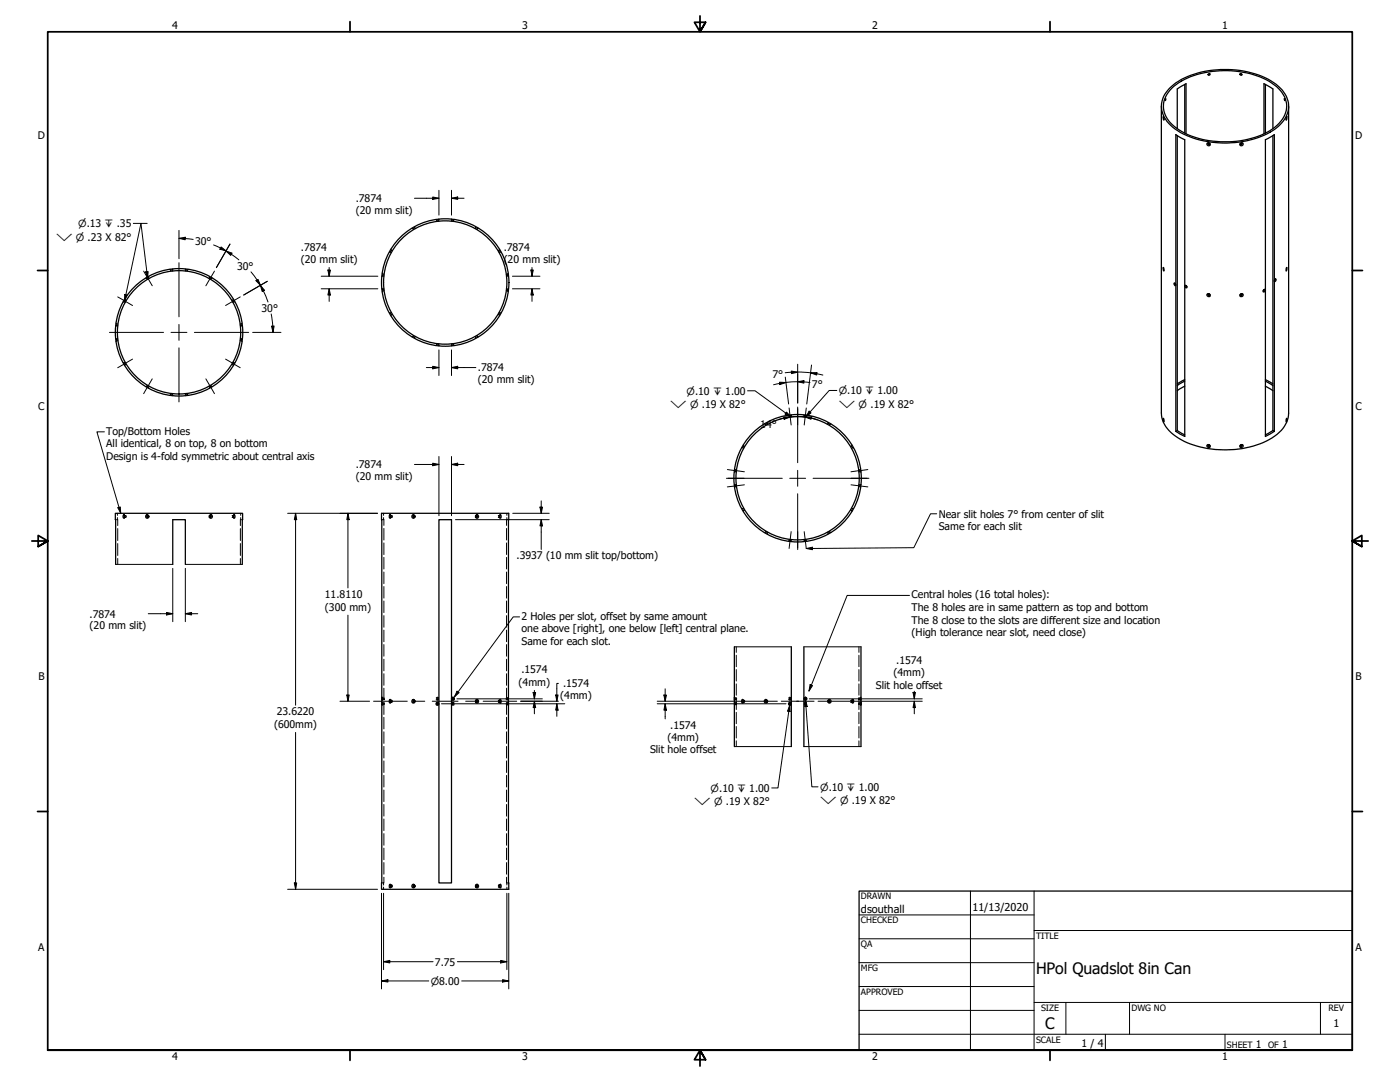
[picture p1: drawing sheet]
<svg xmlns="http://www.w3.org/2000/svg" width="559mm" height="432mm" viewBox="0 0 559 432" stroke-linecap="round" stroke-linejoin="round" font-family="sans-serif">
<!-- layer: Hidden (ANSI) -->
<g fill="none" stroke="#000" stroke-width=".4">
<path d="M156.1 99.4v.2M156.1 99.7l.1 .2M156.2 99.9l-.1 .2M156.2 99.9h.1M164.4 91.1l.1 .1M164.7 91.2h.1M164.8 91.2l.1 .2M165 91.5v.1M165 91.1l-.2 .1M165.5 90.9l-.2 .1M165.5 90.7v.2M165.5 90.9l.1 .1"/>
<path d="M165.6 90.4v.2M165.7 91.1v.1M174.1 87.6v.1M174.2 87.8l.2 .1M174.4 87.9h.2M174.4 87.9v.2M174.4 88.2v.1M174.8 87.8h.1M174.9 87.8v.1M175 87.7l-.1 .1M175 88.1v.2M175.1 87.6l.1 .2"/>
<path d="M175.2 88v.3M180.2 88v.3M180.3 87.6l-.1 .2M180.4 87.7l.1 .1M180.4 88.1v.2M180.5 87.8h.2M180.5 87.8l-.1 .1M180.8 87.9h.2M181 88.2v.1M181 87.9v.2M181.2 87.8l-.2 .1M181.4 87.6l-.1 .1"/>
<path d="M189.7 91.1v.1M189.8 90.4v.2M189.9 90.9l.2 .1M189.9 90.7v.2M189.9 90.9l-.1 .1M190.4 91.1l.2 .1M190.4 91.5v.1M190.6 91.2l-.1 .2M190.7 91.2h-.1M191 91.1l-.1 .1M199.2 99.9l.1 .2M199.2 99.9h-.1"/>
<path d="M199.3 99.7l-.1 .2M199.3 99.4v.2M49.8 119.3v.1M49.9 119.6l.1 .2M50 119.8l-.2 .2M50 119.8h.1M50.2 119.9l.2 .1M58.2 111l.1 .1M58.4 111.1h.1M58.5 111.1l.2 .2M58.7 111.4l.1 .1M58.8 111l-.3 .1"/>
<path d="M59.3 110.6v.1M59.3 110.7l-.2 .2M59.3 110.7l.1 .2M59.4 110.3v.1M59.4 111l.1 .1M67.8 107.5l.1 .1M68 107.7l.1 .1M68.1 107.8h.2M68.1 107.8v.1M68.1 108.1v.2M68.7 107.7l-.2 .1M68.7 107.7v.2"/>
<path d="M68.8 107.6l-.1 .1M68.8 108v.1M68.8 107.4l.2 .2M69 107.9v.2M74 107.9v.2M74 107.4v.2M74.1 107.6l.1 .1M74.2 108v.1M74.2 107.7l.2 .1M74.2 107.7v.2M74.6 107.8h.2M74.8 108.1l-.1 .2"/>
<path d="M74.8 107.8v.1M74.9 107.7l-.1 .1M75.1 107.5l-.1 .1M83.5 111l-.1 .1M83.6 110.6v.1M83.6 110.3v.1M83.6 110.7l.3 .2M83.6 110.7v.2M84.1 111l.2 .1M84.2 111.4l-.1 .1M84.3 111.1v.2M84.5 111.1h-.2"/>
<path d="M84.8 111l-.2 .1M92.7 119.9l-.1 .1M93 119.8l.1 .2M93 119.6v.2M93 119.8h-.2M93.1 119.3l-.1 .1M152.5 110.2h.2M152.6 109.1l.1 .1M152.7 116.3l-.1 .1M152.7 115.4l.1 .1M152.7 115.3h-.2M152.8 109.8v.2"/>
<path d="M152.8 115.5v.2M152.8 110h.1M152.8 115.5h.1M152.8 110h-.1M152.8 109.3v.1M152.8 109.4v.2M152.8 115.9v.2M152.8 109.4h.2M152.8 116.1h.2M152.8 116.1v.1M153 110.2h.2M153 115.3h.2"/>
<path d="M153.1 110h.1M153.1 115.4h.1M153.2 109.4h.1M153.3 116l-.1 .1M155.4 100.6h.1M155.6 100.6h.2M155.8 100.6h.2M156 100.3l-.2 .3M156.1 100.7l.1 .1M156.5 100l.1 .1M198.9 100l-.1 .1M199.3 100.7l-.1 .1"/>
<path d="M199.5 100.3l.1 .3M199.6 100.6h.2M199.6 100.6h-.1M199.9 100.6h.1M202.1 109.4h.1M202.1 116l.1 .1M202.2 110h.1M202.2 115.4h.1M202.2 110.2h.2M202.2 115.3h.2M202.4 109.4h.2M202.4 116.1h.2"/>
<path d="M202.4 110h.2M202.4 115.5h.2M202.6 109.4v.2M202.6 115.9v.2M202.6 116.1v.1M202.6 109.8v.2M202.6 115.5v.2M202.6 109.3v.1M202.6 110h.2M202.7 115.3h.2M202.8 115.4l-.2 .1M202.8 116.3v.1"/>
<path d="M202.8 109.1v.1M202.9 110.2h-.2M46.3 130l.1 .1M46.3 129h.1M46.4 136.2l-.1 .1M46.4 135.3l.1 .1M46.4 135.1l-.1 .2M46.5 129.2l.1 .1M46.5 129.7v.2M46.5 135.4v.2M46.5 135.4h.2M46.5 129.9l-.1 .1"/>
<path d="M46.5 129.9h.2M46.6 129.3v.2M46.6 135.8v.2M46.6 129.3h.1M46.7 136l-.2 .1M46.7 130.1h.3M46.7 135.1h.3M46.9 135.3h.1M46.9 129.9h.1M46.9 136h.2M46.9 129.3h.2M49.1 120.5h.2"/>
<path d="M49.4 120.5h.1M49.5 120.5h.2M49.7 120.2l-.2 .3M49.8 120.6l.2 .1M93.1 120.6l-.1 .1M93.2 120.2l.1 .3M93.3 120.5h.2M93.3 120.5h-.1M93.7 120.5h.1M95.8 136h.2M95.9 135.3h.2M95.9 129.9h.2"/>
<path d="M95.9 130.1h.3M95.9 135.1h.3M96 129.3h-.2M96.1 129.3h.2M96.1 136h.2M96.2 135.4h.2M96.3 129.3v.2M96.3 135.8v.2M96.3 136l.1 .1M96.3 129.7l.1 .2M96.4 129.2l-.1 .1M96.4 129.9l.1 .1"/>
<path d="M96.4 129.9h-.2M96.5 135.1l.1 .2M96.5 135.3l-.2 .3M96.5 136.2l.1 .1M96.6 129h-.1M96.6 130l-.1 .1M155.4 124.8h.1M155.6 124.9h.2M155.8 124.9l.2 .3M156 124.8l-.2 .1M156.1 125.4v.4M156.1 125.9v.1"/>
<path d="M156.2 124.7l-.1 .1M156.3 125.5l-.1 .1M156.6 125.4l-.1 .1M164.5 134.3l-.1 .1M164.8 134.2l.2 .2M164.8 134.2l-.1 .1M164.9 134.1l-.1 .1M165 133.9v.1M165.3 134.5l.2 .3M165.6 134.9v.2M165.6 134.5l-.1 .1M165.7 134.2v.2"/>
<path d="M174.1 137.8v.1M174.4 137.1v.2M174.4 137.4v.2M174.4 137.6h.2M174.4 137.6l-.2 .1M174.8 137.7l.2 .1M174.9 137.5v.2M175 137.2v.2M175.2 137.7l-.1 .2M175.2 137.2v.3M180.2 137.7l.1 .2M180.2 137.2v.3"/>
<path d="M180.4 137.2v.2M180.4 137.5l.1 .2M180.5 137.7h.2M180.5 137.7l-.1 .1M180.8 137.6l.4 .1M181 137.1v.2M181 137.4v.2M181.3 137.8l.1 .1M189.7 134.2v.2M189.8 134.9v.2M189.8 134.5l.1 .1M189.9 134.6v.2"/>
<path d="M190.1 134.5l-.2 .1M190.4 133.9v.1M190.5 134.1l.1 .1M190.6 134.2l-.2 .2M190.6 134.2l.1 .1M190.9 134.3l.1 .1M198.8 125.4l.1 .1M199.1 125.5l.1 .1M199.2 125.6l.1 .2M199.2 124.7l.1 .1M199.3 125.9v.1M199.3 125.4l-.1 .2"/>
<path d="M199.5 124.8l.1 .1M199.6 124.9l-.1 .3M199.6 124.9h.2M199.9 124.8h.1M49.1 144.7h.2M49.4 144.8h.1M49.5 144.8l.2 .2M49.7 144.7l-.2 .1M49.8 145.8v.1M49.8 145.3l.2 .2M50 145.5l-.1 .2M50 144.6l-.2 .1"/>
<path d="M50.1 145.4l-.1 .1M50.4 145.3l-.2 .1M58.2 154.2h.1M58.5 154.1l.3 .1M58.5 154.1l-.1 .1M58.7 154l-.2 .1M58.8 153.7l-.1 .2M59.1 154.4l.2 .2M59.3 154.6v.1M59.4 154.8v.1M59.4 154.4l-.1 .2M59.5 154.1l-.1 .1"/>
<path d="M67.9 157.7h-.1M68.1 157.5h.2M68.1 157.5h-.1M68.1 157v.2M68.1 157.4v.1M68.5 157.5h.2M68.7 157.5l.1 .2M68.7 157.4v.1M68.8 157.1v.1M69 157.7l-.2 .1M69 157.1v.3M74 157.7v.1"/>
<path d="M74 157.1v.3M74.2 157.1v.1M74.2 157.4v.1M74.2 157.5h.2M74.2 157.5l-.1 .2M74.6 157.5h.2M74.7 157l.1 .2M74.8 157.4v.1M74.8 157.5h.1M75 157.7h.1M83.4 154.1l.1 .1M83.6 154.8v.1"/>
<path d="M83.6 154.4v.2M83.6 154.6v.1M83.9 154.4l-.3 .2M84.1 153.7l.1 .2M84.3 154v.1M84.5 154.2h-.4M84.6 154.2h.2M92.6 145.3l.1 .1M92.8 145.4l.2 .1M93 145.5v.2M93 144.6l.1 .1M93 145.8l.1 .1"/>
<path d="M93.1 145.3l-.1 .2M93.2 144.7l.1 .1M93.5 144.8l-.3 .2M93.7 144.7h.1M296 178.8h.2M296.4 178.7h.1M296.5 178.7l.1 .1M296.6 178.4l-.1 .3M296.7 177.5l.1 .2M296.7 178.8l.2 .1M296.9 177.9v.1M296.9 178l-.2 .2"/>
<path d="M296.9 178l.1 .1M297.1 178.1l.1 .1M305.1 169.2l.1 .1M305.4 169.3l.1 .1M305.5 169.4l.1 .1M305.6 169.6l.1 .1M305.8 169.2l-.3 .2M306.2 169l-.3 .1M306.2 169l.1 .1M306.3 168.5v.2M306.3 168.8l-.1 .2M306.3 169.2l.2 .2"/>
<path d="M314.7 165.7l.1 .1M314.9 165.9l.1 .1M315 166h.2M315 166v.2M315 166.3l.1 .2M315.4 165.9h.2M315.6 165.9l.1 .2M315.7 166.2v.2M315.7 165.8l-.1 .1M315.8 165.6v.1M315.8 165.6v.3M315.8 166.1v.3"/>
<path d="M320.9 166.1v.3M321 165.7l-.1 .2M321.1 165.8v.1M321.1 165.9h.2M321.1 165.9v.2M321.1 166.2v.2M321.5 166h.3M321.7 166.3v.2M321.8 166l-.1 .2M321.8 165.9v.1M322.1 165.7l-.2 .1M330.4 169.2l-.1 .2"/>
<path d="M330.5 168.5v.2M330.5 169l.3 .1M330.5 168.8v.2M330.5 169v.1M331 169.2l.3 .2M331.1 169.6l-.1 .1M331.3 169.4l-.1 .1M331.4 169.3l-.1 .1M331.7 169.2l-.2 .1M339.6 178.1l-.1 .1M339.9 178l.1 .2M339.9 178l-.2 .1"/>
<path d="M339.9 177.9v.1M340 177.5v.2M340 178.8l-.1 .1M340.1 178.4l.2 .3M340.3 178.7h.1M340.3 178.7l-.1 .1M340.6 178.8h.1M293.2 188.3h.2M293.2 187.2l.1 .1M293.3 194.4l-.1 .1M293.3 193.5l.1 .1M293.4 193.4l-.2 .1"/>
<path d="M293.4 193.6h.2M293.4 188.1l-.1 .1M293.4 187.4l.1 .1M293.4 188.1l.2 .1M293.4 193.6l.1 .2M293.5 194l-.1 .3 .3-.1M293.5 187.5h.2M293.5 187.9l-.1 .2M293.5 187.5v.2M293.6 193.4h.3M293.6 188.3h.3M293.8 188.2h.1"/>
<path d="M293.8 193.5h.1M293.8 194.2h.2M293.8 187.5l.2 .1M342.8 194.2h.1M342.8 188.2h.2M342.8 193.5h.2M342.8 193.4h.3M342.8 188.3h.3M342.9 187.5l-.1 .1M343.1 187.5h.1M343.1 194.2l.2 .1M343.2 193.6h.1"/>
<path d="M343.2 187.5l.1 .2M343.3 187.9v.2M343.3 193.6v.2M343.3 194l-.1 .2M343.3 188.1l.1 .1M343.3 188.1l-.1 .1M343.3 187.4l-.1 .1M343.4 193.4l.1 .1M343.4 193.5l-.1 .1M343.4 194.4l.1 .1M343.5 187.2l-.1 .1M343.5 188.3h-.1"/>
<path d="M46.2 207.4h.2M46.7 207.4h.3v2.3M46.9 204.9v.8M46.9 206.6v.8M47 210.9v4.8M47 216.9v4.8M49.7 205.5v.1M49.7 206.6v.2M49.8 205.7l.2 .2M50 206.3l-.2 .3M50.2 205.7v.8M58.9 205.7h.3"/>
<path d="M58.9 206.5h.3M59.1 205.7h.1M59.1 206.5h.1M59.4 205.9v.5M83.4 206.4l.5 .1M83.8 205.7h.2M83.8 206.5h.2M83.9 205.7l-.5 .2M92.6 205.8l.4 .2-.1 .4h-.3M92.8 205.7h.1M92.8 206.5h.1M93 206.3l.1 .3"/>
<path d="M93.1 205.7l-.1 .2M93.2 206.6l.1 .2M93.3 205.5l-.1 .1M95.9 210.9v4.8M95.9 216.9v4.8M96.1 204.9v.8M96.1 206.6v.8M96.2 207.4h-.3v2.3M96.5 207.4h.2M152.4 207.4h.3M153 207.4h.2v2.3M153.1 204.9v.8"/>
<path d="M153.1 206.6v.8M153.2 210.9v4.6M153.2 216.7v4.6M155.9 205.5l.1 .1M156 206.6l-.1 .2M156 205.7l.2 .2M156 205.7h.1M156 206.5h.1M156.1 206.5l-.1 .1M156.2 206.3l-.2 .2M156.4 205.7v.8M165.2 205.7h.3"/>
<path d="M165.2 206.5h.3M165.4 205.7h.1M165.4 206.5h.1M165.7 205.9v.5M189.7 206.4l.3 .1M190 205.7l-.3 .2M190.2 205.7h.1M190.2 206.5h.1M198.9 205.8l.3 .2-.1 .4h-.2M199 205.7h.1M199 206.5h.1M199.2 206.3l.2 .3"/>
<path d="M199.4 205.7l-.2 .2M199.5 206.6v.2M199.5 205.5v.1M202.2 210.9v4.6M202.2 216.7v4.6M202.3 204.9v.8M202.3 206.6v.8M202.4 207.4h-.2v2.3M202.7 207.4h.2M296 202.9h.2M296.4 203h.1M296.5 203l.1 .3"/>
<path d="M296.6 202.9l-.1 .1M296.7 203.5l.2 .2M296.8 204l-.1 .2M296.9 203.7v.2M296.9 202.8l-.2 .1M297 203.6l-.1 .1M297.2 203.5l-.1 .1M305.1 212.5h.1M305.5 212.3l.3 .2M305.5 212.3l-.1 .1M305.6 212.2l-.1 .1M305.7 212l-.1 .1"/>
<path d="M305.9 212.6l.3 .1M306.2 212.7l.1 .2M306.3 213v.2M306.3 212.6l-.1 .1M306.5 212.3l-.2 .2M314.8 215.9l-.1 .1M315 215.7h.2M315 215.7l-.1 .1M315 215.6v.1M315.1 215.3l-.1 .1M315.4 215.8h.2M315.6 215.8l.1 .1"/>
<path d="M315.7 215.3v.2M315.7 215.6l-.1 .2M315.8 215.9v.1M315.8 215.3v.3M320.9 215.9l.1 .1M320.9 215.3v.3M321.1 215.3v.2M321.1 215.8h.2M321.1 215.8v.1M321.1 215.6v.2M321.5 215.7h.3M321.7 215.3v.1"/>
<path d="M321.7 215.6l.1 .1M321.8 215.7v.1M321.9 215.9l.2 .1M330.3 212.3l.1 .2M330.5 212.6v.1M330.5 212.7v.2M330.5 213v.2M330.8 212.6l-.3 .1M331 212l.1 .1M331.2 212.2l.1 .1M331.3 212.3l-.3 .2M331.3 212.3l.1 .1"/>
<path d="M331.5 212.5h.2M339.5 203.5l.1 .1M339.7 203.6l.2 .1M339.9 203.7v.2M339.9 202.8l.1 .1M340 203.5l-.1 .2M340 204v.2M340.2 202.9l.1 .1M340.3 203l-.2 .3M340.3 203h.1M340.6 202.9h.1M47 222.9v2.3"/>
<path d="M95.9 222.9v2.3M153.2 222.4v4.7M153.2 228.3v4.6M153.2 234.1v4.6M153.2 239.8v4.7M202.2 222.4v4.7M202.2 228.3v4.6M202.2 234.1v4.6M202.2 239.8v4.7M153.2 245.7v4.6M153.2 251.5v4.6M153.2 257.2v4.7"/>
<path d="M202.2 245.7v4.6M202.2 251.5v4.6M202.2 257.2v4.7M293.9 258.1v2.2M342.8 258.1v2.2M152.5 278.3l.1 .1M152.6 279.3l-.1 .2M152.7 278.4l.1 .2M152.8 278.8v.4M152.8 278.6h.2M152.8 279.2h.2M152.8 279.1l-.1 .2"/>
<path d="M153.1 278.6l.1 .5M153.1 279.2h.2M153.2 263.1v4.6M153.2 268.9v4.6M153.2 274.6v4.7M155.9 279.3h.1M156 279.5l.2 .2M156 279.5h.1M156.3 279.6l.3 .1-.1 .5h-.2M156.3 279.5h.1M165.2 279.5h.3M165.4 279.5h.1"/>
<path d="M165.7 279.7v.4M174.1 278.6l.5-.3 .5 .3M174.1 279.1l.5 .4 .5-.4M174.4 278.7l.2 .5M174.6 279.2h.1M174.6 278.6h.1M174.9 278.7l-.3 .5M174.9 278.6h-.2a.31 .31 0 0 0-.3 .4 .31 .31 0 0 0 .5 .1M180.5 279l.3 .2M180.8 278.6l-.3 .1M190 279.5l-.3 .2M190.2 279.5h.1"/>
<path d="M198.9 279.6l.3 .1-.1 .5h-.2M199 279.5h.1M199.3 279.5l-.1 .2M199.5 279.3h.1M202.1 279.2h.1M202.2 263.1v4.6M202.2 268.9v4.6M202.2 274.6v4.7M202.2 278.6l-.1 .5M202.4 279.2h.2M202.6 278.8v.4M202.6 279.1l.1 .2"/>
<path d="M202.7 278.4l-.3 .2M202.8 279.1l.1 .4v-.4M202.8 279.3l.1 .2M202.9 278.3l-.1 .4M202.9 278.3v.4M202.9 278.3l-.1 .1M293.2 278.3l.1 .1M293.4 278.4l.2 .2M293.5 278.8l.1 .4M293.5 279.1l-.3 .4M293.8 278.6l.1 .5M293.8 279.2h.1"/>
<path d="M293.9 261.5v4.6M293.9 267.2v4.6M293.9 272.9v4.5M293.9 278.6v4.5M296.5 279.3h.1M296.7 279.5h.1M296.8 279.5l.1 .2M296.9 279.6l.3 .1v.5h-.3M296.9 279.5h.2M305.9 279.5h.2M305.9 279.5h.3M306.4 279.7v.4"/>
<path d="M314.8 278.6l.5-.3 .5 .3M314.8 279.1l.5 .4 .5-.4M315.1 278.7l.2 .5M315.3 279.2h.1M315.3 278.6h.1M315.5 278.6a.32 .32 0 0 0-.4 .3 .32 .32 0 0 0 .3 .3l.1-.1M315.6 278.7l-.3 .5M321.1 279l.3 .2M321.4 278.6l-.3 .1M330.7 279.5h.2M330.8 279.5l-.4 .2M339.5 279.6l.4 .2-.1 .4h-.3"/>
<path d="M339.7 279.5h.1M339.9 279.5h.1M340 279.5h.1M340.1 279.5l-.2 .2M340.2 279.3h-.1M342.8 278.6h.2M342.8 279.2h.2M342.8 279.1v-.5v4.5M342.8 261.5v4.6M342.8 267.2v4.6M342.8 272.9v4.5M343.2 278.8l-.1 .4"/>
<path d="M343.3 279.1v.2M343.3 278.4l-.2 .2M343.5 279.3l.1 .2M343.5 279.1l.1 .4 .1-.4M343.6 278.3l-.1 .4M343.6 278.3l.1 .4M343.6 278.3l-.1 .1M152.4 280.7l.1-.4 .1 .4M152.4 281.1l.1 .3 .1-.3M152.5 280.3l.1 .1M152.6 281.4h-.1M152.7 280.5h.1"/>
<path d="M152.8 280.5v.5M152.8 280.5h.2M152.8 281.2h.2M152.8 281.2h-.1M153.1 280.5l.1 4.6M153.1 281.2h.2M153.2 286.3v4.6M153.2 292v4.7M153.2 297.9v4.6M153.3 280.7v.4M156 280.4l-.1 .1M156 280.3h.1"/>
<path d="M156.1 280.2l-.1 .1M156.2 280l-.2 .3M156.3 280.3h.1M165.4 280.3h.1M165.5 280.2l-.3 .1M174.6 280.5l.2 .1M174.8 281.1l-.2 .1M174.9 280.7v.4M180.3 280.6l.5-.3 .5 .3M180.3 281.2l.3 .2 .7-.2M180.7 280.5h.1M180.7 281.2h.1"/>
<path d="M180.8 280.5l.2 .6M180.8 280.5l-.3 .6M180.8 280.6a.3 .3 0 0 0-.4 .2 .3 .3 0 0 0 .3 .4l.1-.1M189.7 280.1l.3 .2M190.2 280.3h.1M199 280.3h.1M199.2 280l.2 .3M199.3 280.2l.1 .1M199.3 280.3h.1M199.5 280.4v.1M202.1 280.7v.4M202.1 281.2h.1"/>
<path d="M202.2 286.3v4.6M202.2 292v4.7M202.2 297.9v4.6M202.2 280.5v4.6M202.4 281.2h.3M202.4 280.5h.2M202.6 280.5v.5M202.7 280.5h-.1M202.8 281.4h.1M202.9 280.3l-.1 .1M293.1 281.1v.3l.1-.3M293.2 280.3l-.1 .4"/>
<path d="M293.2 280.3v.4M293.2 280.3l.1 .1M293.3 281.4h-.1M293.4 280.5h.1M293.5 280.5v.5M293.5 280.5h.1M293.6 281.2h-.2M293.8 280.5h.1M293.8 281.2h.1M293.9 284.3v4.5M293.9 289.9v4.6M293.9 295.7v2.2"/>
<path d="M294 280.7v.4M296.6 280.4l-.1 .1M296.9 280l-.1 .2M296.9 280.3h.2M305.9 280.3h.2M306.2 280.2l-.3 .1M315.4 280.5l.1 .1M315.5 281.1l-.1 .1M315.7 280.7v.4M321 280.6l.5-.3 .4 .3M321 281.2l.2 .2 .7-.2M321.2 281.1l.2-.6 .3 .6"/>
<path d="M321.5 280.6a.31 .31 0 0 0-.4 .3 .31 .31 0 0 0 .4 .3v-.1M330.4 280.1l.4 .2M330.7 280.3h.2M339.7 280.3h.1M339.9 280l.2 .3M339.9 280.3h.1M340 280.2v.1M340.1 280.4l.1 .1M342.8 280.7v.4M342.8 280.5h.2M342.8 281.2h.2M342.8 284.3v4.5"/>
<path d="M342.8 289.9v4.6M342.8 295.7v2.2M343.1 280.5h.2M343.1 281.2h.2M343.3 280.5l-.1 .5M343.3 280.5h.1M343.5 281.4h.1M343.6 280.3l-.1 .1M153.2 303.7v4.6M153.2 309.4v4.7M153.2 315.3v4.6M202.2 303.7v4.6"/>
<path d="M202.2 309.4v4.7M202.2 315.3v4.6M153.2 321.1v4.6M153.2 326.8v4.7M153.2 332.7v4.6M153.2 338.5v4.6M202.2 321.1v4.6M202.2 326.8v4.7M202.2 332.7v4.6M202.2 338.5v4.6M152.4 352.4h.3M153.1 352.4v.8"/>
<path d="M153.1 354v.9M153.2 350.1v2.3h-.2M153.2 344.2v4.7M155.9 353l.1 .1M156 353.2l.2 .2M156 353.2h.1M156 353.2l.1 .1M156.1 353.9l-.2 .4M156.2 353.8l-.1 .2M156.3 353.3l.3 .1-.3 .5M156.3 353.2h.1M156.3 354h.1"/>
<path d="M165.2 354h.3M165.2 353.2h.1M165.3 353.3h.2M165.4 353.2h.1M165.4 354h.1M165.7 353.4v.4M189.7 353.8l.3 .2M190 353.2h.1M190.1 353.3l-.4 .1M190.2 353.2h.1M190.2 354h.1M198.9 353.3l.3 .1-.3 .5"/>
<path d="M199 353.2h.1M199 354h.1M199.2 353.8l.2 .2M199.3 353.9l.1 .2M199.3 353.2h.1M199.3 354h.1M199.4 353.2l-.2 .2M199.4 353.2l-.1 .1M199.5 354.1v.2M199.5 353v.1M202.2 350.1v2.3h.2M202.2 344.2v4.7"/>
<path d="M202.3 352.4v.8M202.3 354v.9M202.7 352.4h.2"/>
</g>
<!-- layer: Visible (ANSI) -->
<g fill="none" stroke="#000" stroke-width=".51">
<path d="M465.1 39.5l.2-.1-.2 .7zM466.7 35.3a31.2 31.2 0 0 1 22.1-7.6 31 31 0 0 1 22.9 8.2 9.8 9.8 0 0 1-1.7 14.8 36.8 36.8 0 0 1-29.4 5.6 23.2 23.2 0 0 1-15.9-9.5 9.4 9.4 0 0 1 2-11.5zM467.7 35.2a32.6 32.6 0 0 1 23.8-6.9 28.2 28.2 0 0 1 19.6 7.9 9.3 9.3 0 0 1-1.3 13.8 32.4 32.4 0 0 1-22.6 6.6 28.6 28.6 0 0 1-20.7-8.4 9.3 9.3 0 0 1 1.2-13zM472.9 33.7v19.4M482.9 29.4l-.2 .3h-.5M495 29.4l.2 .3h.5M505.1 33.7v19.4M512.6 39.4l.2 .7zM463.5 42.4v122.4a12.6 12.6 0 0 0 7.8 10.6 39.6 39.6 0 0 0 36.4-.6 12.2 12.2 0 0 0 6.6-10v-122.4M464.3 46.5l.3 1.4zM469.3 53.7l3.6 2.1v118.4l-3.6-2.1zM469.9 51.4v-15.9l3.5-2.1v20"/>
<path d="M469.9 54.1v117.7M482.2 57.1l.3 .4 .4-.1M495.7 57.1l-.2 .4-.5-.1M505.1 55.8l3.5-2.1v118.4l-3.5 2.1zM508.1 51.4v-15.9l-3.6-2.1v20M508.1 54.1v117.7M513.5 46.5l.2 .9-.3 .5zM464.3 106.7l.3 1.4zM468.7 113h.1a.53 .53 0 0 1 .5 .4 .53 .53 0 0 1-.4 .6zM469.1 113.1l.2 .6M472.9 114a.51 .51 0 0 1 .7 .2 .51 .51 0 0 1-.3 .7zM473.5 114l-.1 .4h.4"/>
<path d="M482.2 117.3l.7 .4M495.7 117.3l-.7 .4M504.3 115.8l.5-.3a.49 .49 0 0 1 .1 .8 .49 .49 0 0 1-.8-.1zM504.5 115.6l.1 .4h-.4M508.9 111.4l-.3 .6M509 111.4l.1-.1a.57 .57 0 0 1 .1 .7 .57 .57 0 0 1-.6 .3zM513.6 106.7l.1 .9-.4 .5zM472.9 152.1l-3 1.8M472.9 151.5l-3 1.7M472.9 154.1l-3 1.8M505.1 152.1l3 1.8M505.1 151.5l3 1.7"/>
<path d="M505.1 154.1l3 1.8M464.3 166.9l.3 1.4zM469.9 171.8l3 1.7M469.9 171.8l-.6 .3M482.2 177.5l.7 .4M495.7 177.5l-.7 .4M508.1 171.8l-3 1.7M508.1 171.8l.5 .3M513.6 166.9l.1 .9-.4 .5zM49.3 205.5a.66 .66 0 0 1 .6 .6 .66 .66 0 0 1-.4 .7l-.4-.7zM49.8 205.7l-.3 .4 .3 .4M59.1 205.7l-.3 .3 .3 .5"/>
<path d="M83.9 205.7l.2 .4-.2 .4M93.2 205.7v.8M93.3 205.5a.66 .66 0 0 1 .6 .6 .66 .66 0 0 1-.4 .7l-.4-.4zM152.3 204.9h50.8v150h-50.8zM155.5 205.5a.57 .57 0 0 1 .6 .6 .57 .57 0 0 1-.6 .6zM156 205.7v.8M165.3 205.7l-.3 .3 .3 .5M175.2 207.4h5v145h-5zM190.1 205.7l.3 .4-.3 .4M199.4 205.7v.8M199.5 205.5a.66 .66 0 0 1 .6 .6 .66 .66 0 0 1-.4 .7l-.4-.6zM46.2 225.2l-.2-20.3h50.8l-.1 20.3"/>
<path d="M69 225.2v-17.8h5v17.8M293.1 258.1v39.8M315.8 258.1v39.8M320.9 258.1v39.8M343.7 258.1v39.8M152.5 278.3v1.2zM155.6 279.2a.64 .64 0 0 1 .5 .7 .64 .64 0 0 1-.6 .6zM156 279.5v.8M165.3 279.5l-.3 .2 .3 .6M180.7 278.6l.3 .2-.3 .4M190.1 279.5l.3 .3-.3 .5M199.4 279.5v.8"/>
<path d="M199.6 279.2a.66 .66 0 0 1 .4 .7 .66 .66 0 0 1-.5 .6l-.2-.8zM293.2 278.3v1.2zM296.2 279.2a.64 .64 0 0 1 .5 .7 .64 .64 0 0 1-.5 .6zM296.7 279.5v.8M305.9 279.5l-.2 .3 .2 .5M321.4 278.6a.32 .32 0 0 1 .3 .3 .32 .32 0 0 1-.3 .3M330.8 279.5l.2 .2-.2 .6M340.1 279.5v.8M340.2 279.2a.64 .64 0 0 1 .5 .7 .64 .64 0 0 1-.5 .6l-.2-.7zM174.7 280.5a.32 .32 0 0 0-.3 .4 .32 .32 0 0 0 .3 .3M202.9 280.3v1.1zM315.3 280.5l.2 .6-.3 .1-.2-.3 .3-.4-.2 .2 .2 .5"/>
<path d="M343.6 280.3l-.1 1.1zM155.6 352.9a.64 .64 0 0 1 .5 .7 .64 .64 0 0 1-.6 .6zM156 353.2v.8M165.3 353.3l-.3 .2 .3 .5M190.1 353.3l.3 .3-.3 .4M199.4 353.2v.8M199.6 352.9a.72 .72 0 0 1 .4 .7 .72 .72 0 0 1-.4 .7l-.3-.5z"/>
<circle cx="482.6" cy="29.7" r=".37"/>
<circle cx="495.3" cy="29.7" r=".39"/>
<circle cx="482.4" cy="57.4" r=".36"/>
<circle cx="482.5" cy="57.7" r=".64"/>
<circle cx="495.4" cy="57.4" r=".33"/>
<circle cx="495.5" cy="57.7" r=".64"/>
<circle cx="177.7" cy="112.7" r="25.4"/>
<circle cx="177.7" cy="112.7" r="24.6"/>
<circle cx="482.5" cy="117.9" r=".64"/>
<circle cx="482.5" cy="117.7" r=".37"/>
<circle cx="495.4" cy="117.6" r=".33"/>
<circle cx="495.5" cy="117.9" r=".66"/>
<circle cx="71.5" cy="132.6" r="25.4"/>
<circle cx="71.5" cy="132.6" r="24.6"/>
<circle cx="482.5" cy="178.1" r=".64"/>
<circle cx="482.5" cy="177.9" r=".37"/>
<circle cx="495.4" cy="177.8" r=".35"/>
<circle cx="495.5" cy="178.1" r=".66"/>
<circle cx="318.4" cy="190.9" r="24.6"/>
<circle cx="318.4" cy="190.8" r="25.4"/>
<circle cx="58.7" cy="206.1" r=".65"/>
<circle cx="59" cy="206.1" r=".38"/>
<circle cx="84" cy="206.1" r=".38"/>
<circle cx="84.1" cy="206.1" r=".65"/>
<circle cx="165" cy="206.1" r=".65"/>
<circle cx="165.2" cy="206.1" r=".38"/>
<circle cx="190.2" cy="206.1" r=".38"/>
<circle cx="190.4" cy="206.1" r=".65"/>
<circle cx="165" cy="279.8" r=".68"/>
<circle cx="165.2" cy="279.9" r=".39"/>
<circle cx="180.7" cy="278.9" r=".3"/>
<circle cx="180.8" cy="278.8" r=".59"/>
<circle cx="190.2" cy="279.8" r=".39"/>
<circle cx="190.4" cy="279.8" r=".68"/>
<circle cx="305.7" cy="279.8" r=".68"/>
<circle cx="305.8" cy="279.8" r=".39"/>
<circle cx="321.4" cy="278.9" r=".32"/>
<circle cx="321.5" cy="278.8" r=".59"/>
<circle cx="330.9" cy="279.9" r=".39"/>
<circle cx="331.1" cy="279.8" r=".68"/>
<circle cx="174.6" cy="280.9" r=".59"/>
<circle cx="174.7" cy="280.8" r=".3"/>
<circle cx="315.3" cy="280.9" r=".58"/>
<circle cx="165" cy="353.6" r=".65"/>
<circle cx="165.2" cy="353.6" r=".41"/>
<circle cx="190.2" cy="353.6" r=".41"/>
<circle cx="190.4" cy="353.6" r=".65"/>
</g>
<!-- layer: Hidden (ANSI) -->
<g fill="#000">
<circle cx="321.4" cy="279.2" r=".19"/>
<circle cx="321.4" cy="278.6" r=".19"/>
<circle cx="321.4" cy="280.5" r=".19"/>
<circle cx="321.4" cy="281.2" r=".19"/>
</g>
<!-- layer: Visible Narrow (ANSI) -->
<path d="M46.2 225.2h22.8M74 225.2h22.7M293.1 258.1h22.7M320.9 258.1h22.8M293.1 297.9h22.7M320.9 297.9h22.8" fill="none" stroke="#000" stroke-width=".4"/>
<!-- layer: Border (ANSI) -->
<g fill="none" stroke="#000" stroke-width=".7">
<path d="M139.7 8.6v4.1M279.4 6.3v6.4l-2.2-3.8h4.4l-2.2 3.8 2.2-3.8M419.1 8.6v4.1M15 107.9h4M539.8 107.9h4M12.7 215.9h6.3l-3.8-2.2v4.4l3.8-2.2-3.8 2.2M546.1 215.9h-6.3l3.8-2.2v4.4l-3.8-2.2 3.8 2.2M15 323.8h4M539.8 323.8h4M19 419.1v-406.4h520.8v406.4h-520.8h520.8M139.7 419.1v4.1M419.1 419.1v4.1"/>
<path d="M281.6 422.9l-2.2-3.8 2.2 3.8h-4.4l2.2-3.8v6.3"/>
</g>
<!-- layer: Title (ANSI) -->
<g fill="none" stroke="#000" stroke-width=".4">
<path d="M387.3 355.6v63.5M412.7 355.6v63.5M342.9 365.1h69.8M342.9 374.6h69.8M412.7 371.3h127.1M342.9 384.2h69.8M342.9 393.7h69.8M342.9 412.7h196.9M342.9 403.2h69.8M412.7 400h127.1M425.4 400v12.7M441.2 412.7v6.4"/>
<path d="M450.8 400v12.7M488.9 412.7v6.4M527 400v12.7"/>
</g>
<path d="M342.9 355.6h196.9v63.5h-196.9z" fill="none" stroke="#000" stroke-width=".51"/>
<!-- layer: Centerline (ANSI) -->
<g fill="none" stroke="#000" stroke-width=".4">
<path d="M47 118.5l5.9 3.4M57.3 108.2l3.5 5.8M85.6 108.2l-3.4 5.8M95.9 118.5l-5.9 3.4M52.9 143.3l-5.9 3.4M60.8 151.2l-3.5 5.9M82.2 151.2l3.4 5.9M90 143.3l5.9 3.4M315 162.8l.8 6.8M318.4 162.4v7.1M321.8 162.8l-.8 6.8M289.9 190.9h7.2"/>
<path d="M290.3 187.4l6.8 .9M297.1 193.5l-6.8 .8M339.7 193.5l6.7 .8M339.7 190.9h7.1M346.4 187.4l-6.7 .9M315.8 212.2l-.8 6.7M318.4 212.2v7.1M321 212.2l.8 6.7M149.1 279.8h13.5M165.5 279.8h4M172.5 279.8h10.3M185.9 279.8h3.9"/>
<path d="M192.8 279.8h13.4M311.8 279.8h7M317.9 279.8h7"/>
</g>
<!-- layer: Center Mark (ANSI) -->
<path d="M71.4 104.8v21.6M43.7 132.7h21.6M68.3 132.7h6.3M71.4 129.5v6.3M71.4 138.8v21.6M77.6 132.7h21.7M318.4 163.1v21.6M290.6 190.9h21.6M315.2 190.9h6.4M318.4 187.7v6.4M318.4 197v21.6M324.5 190.9h21.6" fill="none" stroke="#000" stroke-width=".4"/>
<!-- layer: Dimension (ANSI) -->
<g fill="none" stroke="#000" stroke-width=".4">
<path d="M165.4 79.1h9.8M172.7 78.6l2.5 .5-2.5 .5zM175.2 75.9v10M180.2 79.1l2.5-.5v1zM180.2 79.1h5M180.2 75.9v10M71.4 95.1l2.6-.4-.1 1zM71.4 95.1l5.7 .4M71.4 91.9v11.4M85.3 97.7l4.9 2.4 5.2 3.6M88.3 98.6l1.9 1.5-2.4-.7zM91.8 97.4l-5.4 9.4"/>
<path d="M90.2 100.1l2.4 .9-.5 .9zM100.2 108.5l3.7 5.4 3.1 6.6M102.2 112l.8-.5 .9 2.4zM103.9 113.9l1.6 1.9-.9 .5zM106.7 112.3l-9.4 5.4M128.2 110.2h22.6M128.2 115.3h22.6M130.9 107.8h1l-.5 2.4zM131.4 115.3l.5 2.4h-1zM131.4 106.7v3.5M131.4 115.3v5M204.5 110.2h11"/>
<path d="M204.5 115.3h11M211.9 107.8h1l-.6 2.4zM212.3 115.3l.6 2.4h-1zM212.3 106.7v3.5M212.3 115.3v5M100.8 132.7h11.3M108.2 125.3l.8 7.4M108.4 130.2l1-.1-.4 2.6zM175.2 139.6v10.3M180.2 139.6v10.3M170.2 146.7h5M172.7 146.2l2.5 .5-2.5 .5z"/>
<path d="M180.2 146.7l2.5-.5v1zM180.2 146.7h9.7M311.1 152.5l2.6 .2-2.4 .8zM311.2 153l-2.4 .6M313.4 150.5l1.4 10.7M313.7 152.7l-2.5 .3M315.8 148.1l2.6 .4-2.5 .6zM318.4 152.3l-4.7 .3M318.4 148.5l5.1 .3 4.9 .9M318.4 148.5l-5 .3M318.4 152.3l2.5-.4v1zM318.4 145.4v15.4"/>
<path d="M318.4 152.3l2.5 .1M320.9 152.4l2.4 .3M323.5 148.8l2.6-.1-.2 1zM323.9 145.7l-1.9 15.5M312.8 166.4h2.6l-2.4 .9zM315.4 166.4h6M315.4 166.4l-4.6 1M321.4 166.4h2.5l-.2 .9zM321.4 166.4l4.8 1.1M165.4 185.4h9.8M172.7 184.8l2.5 .6-2.5 .5zM175.2 182.2v23.6"/>
<path d="M180.2 185.4l2.5-.6v1.1zM180.2 182.2v23.6M180.2 185.4h5M216 199.9v5M114.8 204.9h35.9M118 204.9l.4 2.5h-.9zM118 204.9v76.5M138.9 204.9l.5 2.5h-1zM138.9 204.9v29.7M181.8 207.4h37.4M204.7 204.9h14.5M215.5 202.4h1l-.5 2.5z"/>
<path d="M216 207.4l.5 2.5h-1zM216 207.4v11.9M69 226.8v21.3M74 226.8v21.3M59.2 244.9h9.8M66.5 244.4l2.5 .5-2.5 .5zM74 244.9l2.5-.5v1zM74 244.9h4.9M138.9 245.5v34.3M135.7 279.8h11.8M138.4 277.4h1l-.5 2.4zM182.4 278.9h34.1"/>
<path d="M207.8 279.8h15.1M212.8 276.4h1l-.5 2.5zM213.3 279.8l.5 2.6h-1zM213.3 275.5v3.4M213.3 279.8v5.1M221.8 277.4h1l-.6 2.4zM222.9 272.7h-.7v7.1M262.3 279.8h48M265 277.4h1l-.5 2.4zM265.5 274.9v4.9M323 278.9h45.1M326.5 279.8h41.6"/>
<path d="M364.4 276.4h1l-.5 2.5zM364.9 279.8l.5 2.6h-1zM364.9 275.8v3.1M364.9 279.8v5.1M118 292.3v62.6M176.2 280.9h49.2M222.2 280.9l.6 2.5h-1zM222.2 280.9v5M262.3 280.9h51.5M265.5 280.9l.5 2.5h-1zM265.5 280.9v6M114.8 354.9h35.9"/>
<path d="M117.5 352.4h.9l-.4 2.5zM152.3 356.5v38.2M153.1 356.5v30.5M202.3 356.5v30.5M203.1 356.5v38.2M152.3 391.5l2.5-.5v.9zM152.3 391.5h18.8M153.1 383.8l2.5-.5v1zM153.1 383.8h19.7M182.6 383.8h19.7M184.3 391.5h18.8M199.8 383.3l2.5 .5-2.5 .5z"/>
<path d="M200.6 391l2.5 .5-2.5 .4z"/>
</g>
<g fill="#000">
<path d="M172.7 78.6l2.5 .5-2.5 .5z" fill-rule="evenodd"/>
<path d="M180.2 79.1l2.5-.5v1z" fill-rule="evenodd"/>
<path d="M71.4 95.1l2.6-.4-.1 1z" fill-rule="evenodd"/>
<path d="M88.3 98.6l1.9 1.5-2.4-.7z" fill-rule="evenodd"/>
<path d="M90.2 100.1l2.4 .9-.5 .9z" fill-rule="evenodd"/>
<path d="M102.2 112l.8-.5 .9 2.4z" fill-rule="evenodd"/>
<path d="M103.9 113.9l1.6 1.9-.9 .5z" fill-rule="evenodd"/>
<path d="M130.9 107.8h1l-.5 2.4z" fill-rule="evenodd"/>
<path d="M131.4 115.3l.5 2.4h-1z" fill-rule="evenodd"/>
<path d="M211.9 107.8h1l-.6 2.4z" fill-rule="evenodd"/>
<path d="M212.3 115.3l.6 2.4h-1z" fill-rule="evenodd"/>
<path d="M108.4 130.2l1-.1-.4 2.6z" fill-rule="evenodd"/>
<path d="M172.7 146.2l2.5 .5-2.5 .5z" fill-rule="evenodd"/>
<path d="M180.2 146.7l2.5-.5v1z" fill-rule="evenodd"/>
<path d="M311.1 152.5l2.6 .2-2.4 .8z" fill-rule="evenodd"/>
<path d="M315.8 148.1l2.6 .4-2.5 .6z" fill-rule="evenodd"/>
<path d="M318.4 152.3l2.5-.4v1z" fill-rule="evenodd"/>
<path d="M323.5 148.8l2.6-.1-.2 1z" fill-rule="evenodd"/>
<path d="M312.8 166.4h2.6l-2.4 .9z" fill-rule="evenodd"/>
<path d="M321.4 166.4h2.5l-.2 .9z" fill-rule="evenodd"/>
<path d="M172.7 184.8l2.5 .6-2.5 .5z" fill-rule="evenodd"/>
<path d="M180.2 185.4l2.5-.6v1.1z" fill-rule="evenodd"/>
<path d="M118 204.9l.4 2.5h-.9z" fill-rule="evenodd"/>
<path d="M138.9 204.9l.5 2.5h-1z" fill-rule="evenodd"/>
<path d="M215.5 202.4h1l-.5 2.5z" fill-rule="evenodd"/>
<path d="M216 207.4l.5 2.5h-1z" fill-rule="evenodd"/>
<path d="M66.5 244.4l2.5 .5-2.5 .5z" fill-rule="evenodd"/>
<path d="M74 244.9l2.5-.5v1z" fill-rule="evenodd"/>
<path d="M138.4 277.4h1l-.5 2.4z" fill-rule="evenodd"/>
<path d="M212.8 276.4h1l-.5 2.5z" fill-rule="evenodd"/>
<path d="M221.8 277.4h1l-.6 2.4z" fill-rule="evenodd"/>
<path d="M265 277.4h1l-.5 2.4z" fill-rule="evenodd"/>
<path d="M364.4 276.4h1l-.5 2.5z" fill-rule="evenodd"/>
<path d="M213.3 279.8l.5 2.6h-1z" fill-rule="evenodd"/>
<path d="M222.2 280.9l.6 2.5h-1z" fill-rule="evenodd"/>
<path d="M265.5 280.9l.5 2.5h-1z" fill-rule="evenodd"/>
<path d="M364.9 279.8l.5 2.6h-1z" fill-rule="evenodd"/>
<path d="M117.5 352.4h.9l-.4 2.5z" fill-rule="evenodd"/>
<path d="M152.3 391.5l2.5-.5v.9z" fill-rule="evenodd"/>
<path d="M153.1 383.8l2.5-.5v1z" fill-rule="evenodd"/>
<path d="M199.8 383.3l2.5 .5-2.5 .5z" fill-rule="evenodd"/>
<path d="M200.6 391l2.5 .5-2.5 .4z" fill-rule="evenodd"/>
</g>
<!-- layer: Symbol (ANSI) -->
<g fill="none" stroke="#000" stroke-width=".4">
<path d="M53.2 89.2h3.1l2.6 21.7M58.7 89.2h-2.4l-6.6 30.9M49.8 117.5l.9 .2-1 2.4zM58.1 108.5l1-.1-.2 2.5zM298.4 156h3l14.3 10.3M334 155.8h-3l-9.3 10.5M41.7 172.3h-3l9.5 32.6M313.9 164.5l1.8 1.8-2.3-1.1zM323 164.1l.7 .7-2 1.5zM47.1 202.6l.9-.3 .2 2.6zM373.9 205h-2.5l-6.7 13.6-42.9 .3 2.5 .5v-1l-2.4 .5M363 237.6h-24.9l-15.2 38.2"/>
<path d="M207.4 246.2h-2.5l-23.5 31.9M182.4 275.8l.9 .6-1.9 1.7zM321.5 279.5l.7 2.4-1 .1zM321.5 279.5l2.5 34.5h2.5M323.3 273.2l1 .4-1.4 2.2zM315 280.4l.7 .2v.7M315.2 281.4l.1 2.6-1-.2zM315.2 281.4l-4.7 33.1h-2.5"/>
</g>
<g fill="#000">
<path d="M49.8 117.5l.9 .2-1 2.4z" fill-rule="evenodd"/>
<path d="M58.1 108.5l1-.1-.2 2.5z" fill-rule="evenodd"/>
<path d="M313.9 164.5l1.8 1.8-2.3-1.1z" fill-rule="evenodd"/>
<path d="M323 164.1l.7 .7-2 1.5z" fill-rule="evenodd"/>
<path d="M47.1 202.6l.9-.3 .2 2.6z" fill-rule="evenodd"/>
<path d="M321.8 218.9l2.5-.5v1z" fill-rule="evenodd"/>
<path d="M182.4 275.8l.9 .6-1.9 1.7z" fill-rule="evenodd"/>
<path d="M323.3 273.2l1 .4-1.4 2.2z" fill-rule="evenodd"/>
<path d="M315.2 281.4l.1 2.6-1-.2z" fill-rule="evenodd"/>
<path d="M321.5 279.5l.7 2.4-1 .1z" fill-rule="evenodd"/>
</g>
<g font-size="6.3">
<text x="413.5" y="388.6">HPol Quadslot 8in Can</text>
<text x="417.2" y="410.6">C</text>
</g>
<g font-size="4.3">
<text x="343.7" y="364.3">dsouthall</text>
<text x="388.1" y="363.7">11/13/2020</text>
<text x="532.2" y="409.9">1</text>
</g>
<g font-size="4.2">
<text x="68.7" y="11.7">4</text>
<text x="208.4" y="11.7">3</text>
<text x="348.1" y="11.7">2</text>
<text x="487.8" y="11.7">1</text>
<text x="15.1" y="55.5">D</text>
<text x="540.9" y="55.5">D</text>
<text x="142" y="80.6">.7874</text>
<text x="142" y="85.4">(20 mm slit)</text>
<text x="77.9" y="97.9">30°</text>
<text x="120.1" y="100.3">.7874</text>
<text x="201" y="100.3">.7874</text>
<text x="94.7" y="107.6">30°</text>
<text x="120.1" y="105.1">(20 mm slit)</text>
<text x="201" y="105.1">(20 mm slit)</text>
<text x="104.4" y="124.5">30°</text>
<text x="190.8" y="148.2">.7874</text>
<text x="190.8" y="153">(20 mm slit)</text>
<text x="308.4" y="150.8">7°</text>
<text x="324.1" y="154.7">7°</text>
<text x="15.2" y="163.4">C</text>
<text x="541" y="163.4">C</text>
<text x="42.4" y="173.5">Top/Bottom Holes</text>
<text x="303.5" y="170.7">14°</text>
<text x="42.4" y="178.6">All identical, 8 on top, 8 on bottom</text>
<text x="42.4" y="183.6">Design is 4-fold symmetric about central axis</text>
<text x="142" y="186.9">.7874</text>
<text x="142" y="191.7">(20 mm slit)</text>
<text x="374.7" y="206.6">Near slit holes 7° from center of slit</text>
<text x="374.7" y="211.6">Same for each slit</text>
<text x="206.2" y="223.3">.3937 (10 mm slit top/bottom)</text>
<text x="129.7" y="238.6">11.8110</text>
<text x="363.9" y="238.8">Central holes (16 total holes):</text>
<text x="129.7" y="243.8">(300 mm)</text>
<text x="363.9" y="243.8">The 8 holes are in same pattern as top and bottom</text>
<text x="35.8" y="246.4">.7874</text>
<text x="35.8" y="251.2">(20 mm slit)</text>
<text x="208.2" y="247.4">2 Holes per slot, offset by same amount</text>
<text x="363.9" y="248.9">The 8 close to the slots are different size and location</text>
<text x="208.2" y="252.4">one above [right], one below [left] central plane.</text>
<text x="208.2" y="257.4">Same for each slot.</text>
<text x="363.9" y="253.9">(High tolerance near slot, need close)</text>
<text x="208.1" y="268.6">.1574</text>
<text x="356.6" y="269.9">(4mm)</text>
<text x="357.7" y="265.1">.1574</text>
<text x="15.3" y="271.4">B</text>
<text x="207" y="273.9">(4mm)</text>
<text x="224.7" y="274.2">.1574</text>
<text x="349.6" y="275">Slit hole offset</text>
<text x="541.1" y="271.4">B</text>
<text x="223.6" y="279">(4mm)</text>
<text x="110.5" y="285.4">23.6220</text>
<text x="109.4" y="290.6">(600mm)</text>
<text x="267.5" y="290.8">.1574</text>
<text x="266.4" y="295.6">(4mm)</text>
<text x="259.5" y="300.6">Slit hole offset</text>
<text x="15.2" y="379.3">A</text>
<text x="541" y="379.3">A</text>
<text x="173.6" y="385.3">7.75</text>
<text x="431.6" y="417.7">1 / 4</text>
<text x="501.3" y="418.3">1</text>
<text x="511.8" y="418.3">1</text>
<text x="68.7" y="423.2">4</text>
<text x="208.4" y="423.2">3</text>
<text x="348.1" y="423.2">2</text>
<text x="487.8" y="423.2">1</text>
</g>
<g font-size="3.9">
<text x="31.2" y="90.7">⌀.13 ↧ .35</text>
<text x="22.4" y="96">⌵ ⌀ .23 X 82°</text>
<text x="274.1" y="157.5">⌀.10 ↧ 1.00</text>
<text x="334.8" y="157.4">⌀.10 ↧ 1.00</text>
<text x="267.5" y="162.8">⌵ ⌀ .19 X 82°</text>
<text x="334.8" y="162.7">⌵ ⌀ .19 X 82°</text>
<text x="283.7" y="316">⌀.10 ↧ 1.00</text>
<text x="327.3" y="315.5">⌀.10 ↧ 1.00</text>
<text x="277.1" y="321.3">⌵ ⌀ .19 X 82°</text>
<text x="327.3" y="320.9">⌵ ⌀ .19 X 82°</text>
<text x="172" y="392.9">⌀8.00</text>
</g>
<g font-size="3.5">
<text x="343.7" y="358.9">DRAWN</text>
<text x="343.7" y="368.5">CHECKED</text>
<text x="413.5" y="374.6">TITLE</text>
<text x="343.7" y="378">QA</text>
<text x="343.7" y="387.5">MFG</text>
<text x="343.7" y="397.1">APPROVED</text>
<text x="415.5" y="403.4">SIZE</text>
<text x="451.6" y="403.4">DWG NO</text>
<text x="530.3" y="403.4">REV</text>
<text x="413.5" y="416.1">SCALE</text>
<text x="489.7" y="418.3">SHEET</text>
<text x="506.2" y="418.3">OF</text>
</g>
</svg>
